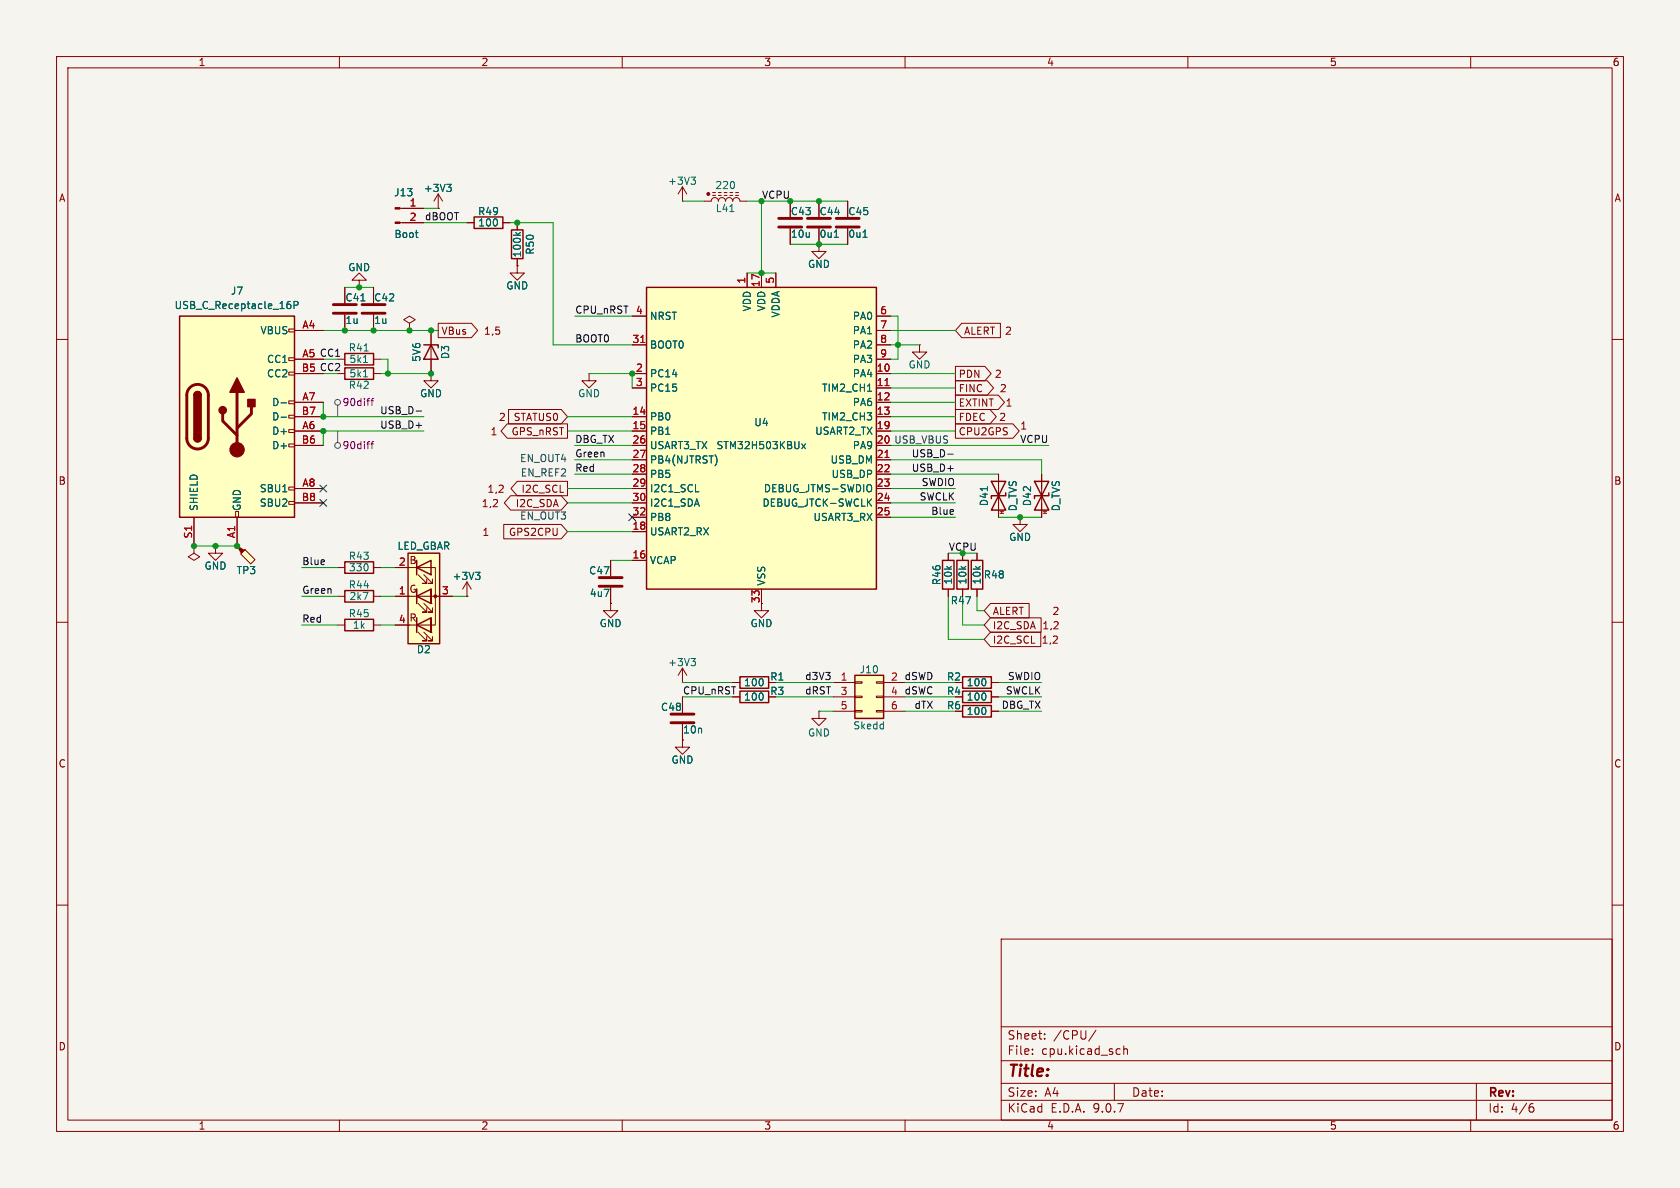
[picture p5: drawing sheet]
<svg xmlns="http://www.w3.org/2000/svg" width="297mm" height="210mm" viewBox="0 0 297 210" stroke-linecap="round" stroke-linejoin="round" font-family="sans-serif">
<path d="M0 0h297v210h-297z" fill="#f5f4ef" stroke="#f5f4ef" stroke-width=".18"/>
<g fill="none" stroke="#840000" stroke-width=".18">
<path d="M10 10h277v190h-277zM12 12h273v186h-273zM60 10v2M110 10v2M160 10v2M210 10v2M260 10v2M10 60h2M285 60h2M38.1 96.5v1.3h1.3l-1.3 1.3-1.3-1.3h1.3M38.1 96.5h.1M10 110h2"/>
<path d="M120.6 118.1l-.7 1.3M120.6 118.1l.8 1.3M120.6 118.1v2.6M285 110h2M120.6 130.8v1.3h-1.2l1.2 1.3 1.3-1.3h-1.3M120.6 130.8h.1M120.6 120.7h.1M129.5 123.2h1.3M129.5 120.7h1.3M168.9 123.2h1.3M168.9 120.7h1.3M168.9 125.7h1.3"/>
<path d="M175.3 123.2h1.2M175.3 120.7h1.2M175.3 125.7h1.2M10 160h2M177 166h108v32h-108zM285 160h2M60 198v2M110 198v2M160 198v2M177 194.5h108M177 191.5h108M177 187.5h108"/>
<path d="M177 181.5h108M182.5 186.3v.1M182.5 185.5v.1M184.7 183.6v.1M184.7 182.8v.1M193.7 182.1l-1.2 2M197 191.5v3M197.9 185.4l.1 .1M198 186.3l-.1 .1M198.7 184.9v1.5M198.7 185.5l.2-.1 .3 .1 .1 .9M210 198v2"/>
<path d="M260 198v2M261 191.5v6.5M270.6 195.7h.4l.2 .3-.1 .5-.5 .1M271 195.1l-.4 .1"/>
</g>
<path d="M130.8 119.6h5.1v2.1h-5.1zM170.2 119.6h5.1v2.1h-5.1zM130.8 122.2h5.1v2h-5.1zM170.2 124.7h5.1v2h-5.1zM170.2 122.2h5.1v2h-5.1z" fill="none" stroke="#840000" stroke-width=".25"/>
<path d="M122.2 116.4h.7l-.4 .5M122.7 116.9l.2 .2v.3l-.2 .3" fill="none" stroke="#006464" stroke-width=".18"/>
<path d="M151.1 119.4h5.1v7.6h-5.1z" fill="#ffffc2"/>
<path d="M151.1 119.4h5.1v7.6h-5.1z" fill="none" stroke="#840000" stroke-width=".25"/>
<g fill="none" stroke="#840000" stroke-width=".18">
<path d="M34.3 96.5v1.3l1 .6-1 .7-1-.7 1-.6M34.3 96.5h.1M134.6 106.7v1.3h1.3l-1.3 1.2-1.3-1.2h1.3M144.8 125.7v1.3h1.2l-1.2 1.3-1.3-1.3h1.3M144.8 125.7h.1M147.3 120.7h3.8M147.3 123.2h3.8M147.3 125.7h3.8M151.1 120.5h1.3v.3h-1.3zM151.1 123.1h1.3v.2h-1.3zM151.1 125.6h1.3v.3h-1.3zM154.9 120.5h1.3v.3h-1.3z"/>
<path d="M154.9 123.1h1.3v.2h-1.3zM154.9 125.6h1.3v.3h-1.3zM156.2 120.7h3.8M156.2 123.2h3.8M156.2 125.7h3.8"/>
</g>
<path d="M43.3 97.2l1.8 1.7-.8 .8-1.8-1.8z" fill="#ffffc2"/>
<path d="M41.9 96.5l1.3 .8-.5 .5z" fill="#840000" stroke="#840000" stroke-width=".18"/>
<path d="M41.9 96.5h.1M43.3 97.2l1.8 1.7-.8 .8-1.8-1.8zM59.7 105.4h1.3M59.7 110.5h1.3M66 105.4h1.3M66 110.5h1.3" fill="none" stroke="#840000" stroke-width=".18"/>
<path d="M61 104.4h5v2h-5zM61 109.5h5v2h-5z" fill="none" stroke="#840000" stroke-width=".25"/>
<path d="M72.1 97.8h5.6v16h-5.6z" fill="#ffffc2"/>
<path d="M61 65h5v2.1h-5zM61 62.5h5v2h-5zM61 99.3h5v2h-5zM72.1 97.8h5.6v16h-5.6zM73.7 99.1v2.5M73.7 110.5l2.5-1.3v2.6zM73.7 105.4l2.5-1.3v2.6zM73.7 100.3l2.5-1.2v2.5zM73.7 104.1v2.6M73.7 109.2v2.6" fill="none" stroke="#840000" stroke-width=".25"/>
<g fill="none" stroke="#840000" stroke-width=".18">
<path d="M120.6 35.6h.1M120.6 33l.8 1.3M120.6 33l-.7 1.3M120.6 33v2.6M124.5 35.6h1.2a.64 .64 0 0 1 .7-.7 .64 .64 0 0 1 .6 .7 .64 .64 0 0 1 .6-.7 .64 .64 0 0 1 .7 .7 .64 .64 0 0 1 .6-.7 .64 .64 0 0 1 .6 .7 .64 .64 0 0 1 .7-.7 .64 .64 0 0 1 .6 .7h1.3M126 34.5h.5M127 34.5h.5M128 34.5h.5M129 34.5h.5M130 34.5h.6M130 34h.6M59.7 66h1.3"/>
<path d="M59.7 63.5h1.3M66 66h1.3M66 63.5h1.3M104.1 66v1.3h-1.2l1.2 1.3 1.3-1.3h-1.3M104.1 66h.1M162.6 61v1.2h-1.3l1.3 1.3 1.2-1.3h-1.2M162.6 61h.1M59.7 100.3h1.3M66 100.3h1.3M69.8 110.5h2.6M69.8 100.3h2.6M69.8 105.4h2.6"/>
<path d="M73.7 109.2v2.6M73.7 104.1v2.6M73.7 100.3h3.3v10.2h-3.3M73.7 105.4h6.3M73.9 111.8l1.5 1.5h-.7h.7v-.8M73.9 106.7l1.5 1.5h-.7h.7v-.8M73.9 101.6l1.5 1.5h-.7h.7v-.7M74.9 111.8l1.6 1.5h-.8h.8v-.8M74.9 106.7l1.6 1.5h-.8h.8v-.8M74.9 101.6l1.6 1.5h-.8h.8v-.7M76.2 111.8h.1M76.2 109.2v2.6z"/>
<path d="M76.2 106.7h.1M76.2 104.1v2.6z"/>
</g>
<g fill="#840000" stroke="#840000" stroke-width=".18">
<circle cx="77" cy="105.4" r=".25"/>
<circle cx="125.2" cy="34.3" r=".25"/>
</g>
<path d="M122.2 31.3h.7l-.4 .5M122.7 31.8l.2 .2v.3l-.2 .3M129 37.4h.8M64.3 66.6h.7M64.3 64.1h.7M64.4 62h.7" fill="none" stroke="#006464" stroke-width=".18"/>
<path d="M31.7 55.9h20.4v35.5h-20.4z" fill="#ffffc2"/>
<g fill="none" stroke="#840000" stroke-width=".18">
<path d="M70.7 36.8h4.2M70.7 39.4h4.2M77.5 36.8h.1M77.5 34.3l.7 1.3M77.5 34.3l-.8 1.3M77.5 34.3v2.5M82.5 39.4h1.3M88.9 39.4h1.3M91.4 39.4v1.2M139.7 35.6v2.8M144.8 35.6v2.8M149.9 35.6v2.8"/>
<path d="M51.1 58.2h1v.5h-1zM52.1 58.4h5M61 50.8v2.8M61 55.6v2.8M63.5 49.5h1.3l-1.3-1.2-1.3 1.2h1.3v1.3M63.5 50.8h.1M66 50.8v2.8M66 55.6v2.8M72.4 57.2l1-.7-1-.6-1 .6 1 .7v1.2M72.4 58.4h.1M76.2 58.4v7.6M91.4 47v1.3h-1.2l1.2 1.2 1.3-1.2h-1.3"/>
<path d="M91.4 47h.1M91.4 45.7v1.3M139.7 40.4v2.8M144.8 43.2v1.3h-1.3l1.3 1.2 1.2-1.2h-1.2M144.8 43.2h.1M144.8 40.4v2.8M149.9 40.4v2.8M51.1 63.2h1v.6h-1zM51.1 65.8h1v.5h-1zM51.1 70.9h1v.5h-1zM51.1 73.4h1v.5h-1zM51.1 75.9h1v.6h-1z"/>
<path d="M51.1 78.5h1v.5h-1zM52.1 63.5h5M52.1 66h5M52.1 71.1h5M52.1 73.7h5M52.1 76.2h5M52.1 78.7h5M76.2 66v1.3h1.3l-1.3 1.3-1.3-1.3h1.3M76.2 66h.1M34.3 91.4v5.1M41.7 90.4h.5v1h-.5zM41.9 91.4v5.1"/>
<path d="M51.1 86.1h1v.5h-1zM51.1 88.6h1v.6h-1zM52.1 86.4h5M52.1 88.9h5M107.9 99.1v2.8M167.6 97.8v1.3M170.2 97.8v1.3M172.7 97.8v1.3M176.5 83.8v7.6M180.3 91.4v1.3h-1.2l1.2 1.3 1.3-1.3h-1.3M180.3 91.4h.1M184.1 83.8v7.6"/>
<path d="M82.5 105.4h.1M82.5 102.9l.8 1.2M82.5 102.9l-.7 1.2M82.5 102.9v2.5M107.9 106.7v1.3h1.3l-1.3 1.2-1.2-1.2h1.2M107.9 106.7h.1M107.9 103.9v2.8M167.6 104.1v1.3M170.2 104.1v1.3M172.7 104.1v1.3M120.6 123.2v2.8M120.6 128v2.8"/>
</g>
<g fill="none" stroke="#840000" stroke-width=".25">
<path d="M83.8 38.4h5.1v2h-5.1zM31.7 55.9h20.4v35.5h-20.4zM90.4 40.6h2.1v5.1h-2.1zM34.3 69.9a.64 .64 0 0 1 .6-.7 .64 .64 0 0 1 .7 .7M34.3 77.5a.64 .64 0 0 0 .6 .6 .64 .64 0 0 0 .7-.6M74.9 61h2.6v.5M76.2 61l1.3 2.5h-2.6zM166.6 99.1h2.1v5h-2.1zM169.2 99.1h2v5h-2zM171.7 99.1h2v5h-2zM175.3 85.1h2.5l-2.5 5.1h2.5zM177.8 87.1v.5h-2.5v.5"/>
<path d="M182.9 85.1h2.5l-2.5 5.1h2.5zM185.4 87.1v.5h-2.5v.5"/>
</g>
<g fill="none" stroke="#840000" stroke-width=".51">
<path d="M137.7 38.6h4M142.7 38.6h4.1M147.8 38.6h4.1M58.9 53.8h4.1M58.9 55.4h4.1M64 53.8h4.1M64 55.4h4.1M137.7 40.1h4M142.7 40.1h4.1M147.8 40.1h4.1M33.6 68.5a1.9 1.9 0 0 1 2-.4 1.9 1.9 0 0 1 1.2 1.8v7.6a1.91 1.91 0 0 1-1.9 1.9 1.91 1.91 0 0 1-1.9-1.9v-7.8l.2-.6zM39.4 73.2v1.2l2.5 2.6"/>
<path d="M41.9 69.3v10.2M44.4 71.9v1.3l-2.5 2.5M105.9 102.1h4.1M105.9 103.6h4.1M118.6 126.2h4.1M118.6 127.8h4.1"/>
</g>
<g fill="#840000" stroke="#840000" stroke-width=".25">
<path d="M34.3 69.9h1.3v7.6h-1.3z"/>
<path d="M34.5 69.4a.64 .64 0 0 1 .7-.1 .64 .64 0 0 1 .4 .6h-1.3z"/>
<path d="M34.3 77.5h1.3a.64 .64 0 0 1-.7 .6 .64 .64 0 0 1-.6-.6z"/>
<path d="M41.9 66.8l1.3 2.5h-2.6z"/>
<path d="M43.8 70.6h1.3v1.3h-1.3z"/>
<circle cx="39.4" cy="72.5" r=".63"/>
</g>
<g fill="#840000" stroke="#840000" stroke-width=".18">
<path d="M69.8 36.7h.9v.3h-.9z"/>
<path d="M69.8 39.2h.9v.3h-.9z"/>
<circle cx="41.9" cy="79.5" r="1.27"/>
</g>
<g fill="none" stroke="#006464" stroke-width=".18">
<path d="M79 32.6h.8l-.5 .5M79.5 33.1l.3 .2v.3l-.3 .3M51 53.8h.2l.2 .2v.4l-.4 .2M51.1 53.3h.2M52 53.9h.6l.1-.2-.1-.3-.6-.1v1.3M63.8 53.2h.7M73.4 41.1h.5M73.8 42h.1M91.2 41.1l.5 .5M92 41.1l-.5 .4M147.5 41.9h.7M152.6 41.9h.7"/>
<path d="M49.7 71.2h1M49.7 73.8h1M174.6 86v.8M84.1 101.2h.7l-.4 .4M84.6 101.6l.2 .3v.3l-.2 .2"/>
</g>
<path d="M114.3 50.8h40.6v53.3h-40.6z" fill="#ffffc2"/>
<path d="M114.3 50.8h40.6v53.3h-40.6z" fill="none" stroke="#840000" stroke-width=".25"/>
<g fill="none" stroke="#840000" stroke-width=".18">
<path d="M71.1 39.4h3.8M71.1 36.8h3.8M77.5 36.8h.1M82.5 39.4h1.3M88.9 39.4h1.3M91.4 39.4v1.2M139.7 35.6v2.8M144.8 35.6v2.8M149.9 35.6v2.8M52.1 58.4h5M61 50.8v2.8M61 55.6v2.8"/>
<path d="M63.5 50.8h.1M66 50.8v2.8M66 55.6v2.8M72.4 58.4h.1M76.2 58.4v2.6M77.5 57.1h5.8l1.2 1.3-1.2 1.3h-5.8zM91.4 47h.1M91.4 45.7v1.3M111.8 55.9h2.5M132.1 48.3v2.5M134.6 48.3v2.5M137.2 48.3v2.5"/>
<path d="M139.7 40.4v2.8M144.8 43.2h.1M144.8 40.4v2.8M149.9 40.4v2.8M154.9 55.9h2.6M154.9 58.4h2.6M170 57.1h6.9v2.6h-6.9l-1.1-1.3zM52.1 66h5M52.1 73.7h5M52.1 76.2h5M52.1 78.7h5M52.1 63.5h5"/>
<path d="M52.1 71.1h5M76.2 66h.1M76.2 63.5v2.5M89.7 74.9h10.6v2.6h-10.6l-1.1-1.3zM89.9 72.4h9.3l1.1 1.3-1.1 1.2h-9.3zM111.8 61h2.5M111.8 66h2.5M111.8 68.6h2.5M111.8 73.7h2.5M111.8 76.2h2.5M111.8 78.7h2.5M154.9 61h2.6"/>
<path d="M154.9 66h2.6M154.9 68.6h2.6M154.9 73.7h2.6M154.9 76.2h2.6M154.9 63.5h2.6M154.9 71.1h2.6M168.9 64.8h5.2l1.1 1.2-1.1 1.3h-5.2zM168.9 72.4h6.1l1.1 1.3-1.1 1.2h-6.1zM168.9 69.8h7.6l1.1 1.3-1.1 1.3h-7.6zM168.9 74.9h10.2l1.1 1.3-1.1 1.3h-10.2zM168.9 67.3h5.6l1.1 1.3-1.1 1.3h-5.6zM34.3 96.5h.1"/>
<path d="M34.3 91.4v5.1M38.1 96.5h.1M41.9 96.5h.1M41.9 91.4v5.1M52.1 86.4h5M52.1 88.9h5M89.1 92.7h10.1l1.1 1.3-1.1 1.3h-10.1zM90.3 87.6h8.9l1.1 1.3-1.1 1.3h-8.9l-1.1-1.3zM91.4 85.1h8.9v2.5h-8.9l-1.1-1.2zM107.9 99.1v2.8M111.8 81.3h2.5M111.8 83.8h2.5"/>
<path d="M111.8 86.4h2.5M111.8 88.9h2.5M111.8 91.4h2.5M111.8 94h2.5M111.8 99.1h2.5M154.9 81.3h2.6M154.9 83.8h2.6M154.9 86.4h2.6M154.9 88.9h2.6M154.9 91.4h2.6M167.6 97.8v1.3M170.2 97.8v1.3"/>
<path d="M172.7 97.8v1.3M176.5 83.8v2.6M176.5 88.9v2.5M180.3 91.4h.1M184.1 83.8v2.6M184.1 88.9v2.5M69.8 110.5h2.6M69.8 105.4h2.6M69.8 100.3h2.6M77.5 105.4h2.5M82.5 105.4h.1M107.9 106.7h.1"/>
<path d="M107.9 103.9v2.8M134.6 104.1v2.6M167.6 104.1v1.3M170.2 104.1v1.3M172.7 104.1v1.3M175.1 106.7h6.8v2.5h-6.8l-1.1-1.2zM175.1 111.8h8.9v2.5h-8.9l-1.1-1.3zM175.1 109.2h9v2.6h-9l-1.1-1.3zM120.6 130.8h.1M120.6 123.2v2.8M120.6 128v2.8M129.5 120.7h1.3"/>
<path d="M129.5 123.2h1.3M168.9 120.7h1.3M168.9 123.2h1.3M168.9 125.7h1.3M175.3 120.7h1.2M175.3 123.2h1.2M175.3 125.7h1.2"/>
</g>
<path d="M113.3 60.5h.7M156.5 68.2h.7M156.5 80.9h.7" fill="none" stroke="#a90000" stroke-width=".18"/>
<g fill="none" stroke="#006464" stroke-width=".18">
<path d="M79 32.6h.8l-.5 .5M79.5 33.1l.3 .2v.3l-.3 .3M51 53.8h.2l.2 .2v.4l-.4 .2M51.1 53.3h.2M52 53.9h.6l.1-.2-.1-.3-.6-.1v1.3M63.8 53.2h.7M73.4 41.1h.5M73.8 42h.1M91.2 41.1l.5 .5M92 41.1l-.5 .4M147.5 41.9h.7M152.6 41.9h.7"/>
<path d="M49.7 71.2h1M49.7 73.8h1M141.7 78.5l.7 .8M142.4 78.5l-.7 .8M153.4 69.2h.7M123 86.9h.6M126.6 80.7l.2 .6-.2 .8M153.5 88.8l.6 .7M153.9 85.7a.9 .9 0 0 1 0 1.2M154.1 88.2l-.7 .7M174.6 86v.8M84.1 101.2h.7l-.4 .4"/>
<path d="M84.6 101.6l.2 .3v.3l-.2 .2"/>
</g>
<g fill="none" stroke="#484848" stroke-width=".18">
<path d="M59.7 71.6v2.1M59.7 76.2v2"/>
<circle cx="59.7" cy="71.1" r=".51"/>
<circle cx="59.7" cy="78.7" r=".51"/>
</g>
<path d="M65.6 70.9h.5M65.6 78.5h.5M66.1 70.4l-.3 .2v1.1M66.1 78l-.3 .2v1.1" fill="none" stroke="#840084" stroke-width=".18"/>
<path d="M73.6 72.7h.9M167.5 80.3h1" fill="none" stroke="#0f0f0f" stroke-width=".18"/>
<g fill="none" stroke="#009600" stroke-width=".18">
<path d="M74.9 39.4h7.6M74.9 36.8h2.6M90.2 39.4h7.6v21.6h14M120.6 35.6h3.9M132.1 35.6h17.8M134.6 35.6v12.7M57.1 58.4h20.4M61 50.8h5M101.6 55.9h10.2M132.1 48.3h5.1M139.7 43.2h10.2M157.5 58.4h11.4"/>
<path d="M157.5 55.9h1.2v7.6h-1.2M57.1 71.1v2.6h17.8M67.3 66h8.9M67.3 63.5h1.3v2.5M74.9 76.2h-17.8v2.5M100.3 76.2h11.5M100.3 73.7h11.5M101.6 78.7h10.2M104.1 66h7.7v2.6M157.5 78.7h27.9M157.5 61h5.1M157.5 76.2h11.4"/>
<path d="M157.5 73.7h11.4M157.5 66h11.4M157.5 71.1h11.4M157.5 68.6h11.4M34.3 96.5h7.6M100.3 86.4h11.5M100.3 88.9h11.5M100.3 94h11.5M101.6 81.3h10.2M101.6 83.8h10.2M107.9 99.1h3.9M157.5 81.3h26.6v2.5"/>
<path d="M157.5 86.4h11.4M157.5 88.9h11.4M157.5 83.8h19M157.5 91.4h11.4M176.5 91.4h7.6M53.3 105.4h6.4M53.3 110.5h6.4M53.3 100.3h6.4M67.3 105.4h2.5M67.3 110.5h2.5M67.3 100.3h2.5M80 105.4h2.5"/>
<path d="M167.6 105.4v7.6h6.4M170.2 105.4v5.1h3.8M172.7 105.4v2.6h1.3M120.6 123.2h8.9M120.6 120.7h8.9M137.2 123.2h10.1M137.2 120.7h10.1M144.8 125.7h2.5M160 123.2h8.9M160 125.7h8.9M160 120.7h8.9M176.5 123.2h7.6"/>
<path d="M176.5 125.7h7.6M176.5 120.7h7.6"/>
</g>
<path d="M56.5 88.3l1.3 1.2M56.5 85.8l1.3 1.2M57.8 88.3l-1.3 1.2M57.8 85.8l-1.3 1.2M111.2 90.8l1.2 1.2M112.4 90.8l-1.2 1.2" fill="none" stroke="#000084" stroke-width=".18"/>
<g fill="#009600" stroke="#009600" stroke-width=".18">
<circle cx="72.4" cy="58.4" r=".46"/>
<circle cx="76.2" cy="58.4" r=".46"/>
<circle cx="91.4" cy="39.4" r=".46"/>
<circle cx="144.8" cy="35.6" r=".46"/>
<circle cx="134.6" cy="35.6" r=".46"/>
<circle cx="134.6" cy="48.3" r=".46"/>
<circle cx="144.8" cy="43.2" r=".46"/>
<circle cx="139.7" cy="35.6" r=".46"/>
<circle cx="158.7" cy="61" r=".46"/>
<circle cx="38.1" cy="96.5" r=".46"/>
<circle cx="41.9" cy="96.5" r=".46"/>
<circle cx="34.3" cy="96.5" r=".46"/>
<circle cx="180.3" cy="91.4" r=".46"/>
<circle cx="170.2" cy="97.8" r=".46"/>
<circle cx="111.8" cy="66" r=".46"/>
<circle cx="66" cy="58.4" r=".46"/>
<circle cx="68.6" cy="66" r=".46"/>
<circle cx="76.2" cy="66" r=".46"/>
<circle cx="57.1" cy="76.2" r=".46"/>
<circle cx="63.5" cy="50.8" r=".46"/>
<circle cx="61" cy="58.4" r=".46"/>
<circle cx="57.1" cy="73.7" r=".46"/>
</g>
<text font-size="2.8" fill="#840000" x="178" y="190.9">Title:</text>
<g font-size="2.1" fill="#840000">
<text x="178" y="184">Sheet:</text>
<text x="186.2" y="184">/CPU/</text>
<text x="178" y="186.7">File:</text>
<text x="184.1" y="186.7">cpu.kicad_sch</text>
<text x="178" y="196.9">KiCad</text>
<text x="178" y="194.1">Size:</text>
<text x="184.7" y="194.1">A4</text>
<text x="185.7" y="196.9">E.D.A.</text>
<text x="193.3" y="196.9">9.0.7</text>
<text x="200" y="194.1">Date:</text>
<text x="263" y="194.3">Rev:</text>
<text x="263" y="196.9">Id:</text>
<text x="267.1" y="196.9">4/6</text>
</g>
<g font-size="1.8" fill="#840000">
<text x="35" y="11.9">1</text>
<text x="85" y="11.9">2</text>
<text x="135" y="11.9">3</text>
<text x="185" y="11.9">4</text>
<text x="235" y="11.9">5</text>
<text x="285" y="11.9">6</text>
<text x="10.3" y="35.9">A</text>
<text x="285.3" y="35.9">A</text>
<text x="77.9" y="59.4">VBus</text>
<text x="85.5" y="59.4">1,5</text>
<text x="170.3" y="59.4">ALERT</text>
<text x="177.6" y="59.4">2</text>
<text x="169.4" y="67">PDN</text>
<text x="169.4" y="69.5">FINC</text>
<text x="175.8" y="67">2</text>
<text x="176.7" y="69.5">2</text>
<text x="86.6" y="77.2">1</text>
<text x="88.1" y="74.6">2</text>
<text x="90.3" y="77.2">GPS_nRST</text>
<text x="90.7" y="74.6">STATUS0</text>
<text x="169.4" y="74.6">FDEC</text>
<text x="169.4" y="72.1">EXTINT</text>
<text x="169.4" y="77.2">CPU2GPS</text>
<text x="176.5" y="74.6">2</text>
<text x="177.7" y="72.1">1</text>
<text x="180.3" y="76.1">1</text>
<text x="154.9" y="78.5">20 USB_VBUS</text>
<text x="10.3" y="85.9">B</text>
<text x="85.1" y="89.9">1,2</text>
<text x="86.1" y="87.3">1,2</text>
<text x="92.1" y="87.3">I2C_SCL</text>
<text x="285.3" y="85.9">B</text>
<text x="85.2" y="94.9">1</text>
<text x="89.9" y="94.9">GPS2CPU</text>
<text x="72.3" y="99.9">B</text>
<text x="72.3" y="105">G</text>
<text x="134.4" y="106.7" transform="rotate(-90 134.4 106.7)">33</text>
<text x="72.3" y="110.1">R</text>
<text x="175.4" y="108.9">ALERT</text>
<text x="175.4" y="114">I2C_SCL</text>
<text x="175.4" y="111.4">I2C_SDA</text>
<text x="184.1" y="114">1,2</text>
<text x="184.2" y="111.4">1,2</text>
<text x="186" y="108.9">2</text>
<text x="136.1" y="123">R3</text>
<text x="136.1" y="120.5">R1</text>
<text x="10.3" y="135.9">C</text>
<text x="285.3" y="135.9">C</text>
<text x="10.3" y="185.9">D</text>
<text x="285.3" y="185.9">D</text>
<text x="35" y="199.9">1</text>
<text x="85" y="199.9">2</text>
<text x="135" y="199.9">3</text>
<text x="185" y="199.9">4</text>
<text x="235" y="199.9">5</text>
<text x="285" y="199.9">6</text>
</g>
<g font-size="1.8" fill="#006464">
<text x="69.6" y="34.9">J13</text>
<text x="74.8" y="34.1">+3V3</text>
<text x="118" y="32.9">+3V3</text>
<text x="126.4" y="33.6">220</text>
<text x="84.4" y="38.2">R49</text>
<text x="84.4" y="40.2">100</text>
<text x="126.4" y="37.7">L41</text>
<text x="139.7" y="38.2">C43</text>
<text x="144.8" y="38.2">C44</text>
<text x="149.9" y="38.2">C45</text>
<text x="69.6" y="42.3">Boot</text>
<text x="92.3" y="45.6" transform="rotate(-90 92.3 45.6)">100k</text>
<text x="94.6" y="45.1" transform="rotate(-90 94.6 45.1)">R50</text>
<text x="139.7" y="42.2">10u</text>
<text x="142.7" y="47.6">GND</text>
<text x="144.8" y="42.2">0u1</text>
<text x="149.9" y="42.2">0u1</text>
<text x="40.7" y="52.3">J7</text>
<text x="61" y="53.5">C41</text>
<text x="61.5" y="48.1">GND</text>
<text x="66" y="53.5">C42</text>
<text x="89.4" y="51.4">GND</text>
<text x="30.8" y="54.8">USB_C_Receptacle_16P</text>
<text x="46" y="59.3">VBUS</text>
<text x="61" y="57.5">1u</text>
<text x="66" y="57.5">1u</text>
<text x="114.8" y="56.7">NRST</text>
<text x="132.9" y="55.1" transform="rotate(-90 132.9 55.1)">VDD</text>
<text x="135.5" y="55.1" transform="rotate(-90 135.5 55.1)">VDD</text>
<text x="138" y="56.2" transform="rotate(-90 138 56.2)">VDDA</text>
<text x="150.7" y="56.7">PA0</text>
<text x="150.7" y="59.3">PA1</text>
<text x="47.1" y="64.4">CC1</text>
<text x="61.6" y="62.3">R41</text>
<text x="61.7" y="64.4">5k1</text>
<text x="74.5" y="64.1" transform="rotate(-90 74.5 64.1)">5V6</text>
<text x="79.6" y="63.6" transform="rotate(-90 79.6 63.6)">D3</text>
<text x="114.8" y="61.8">BOOT0</text>
<text x="150.7" y="61.8">PA2</text>
<text x="150.7" y="64.4">PA3</text>
<text x="160.5" y="65.3">GND</text>
<text x="47.1" y="66.9">CC2</text>
<text x="48" y="72">D-</text>
<text x="61.6" y="68.9">R42</text>
<text x="61.7" y="66.9">5k1</text>
<text x="74.2" y="70.4">GND</text>
<text x="102.1" y="70.4">GND</text>
<text x="114.8" y="66.9">PC14</text>
<text x="114.8" y="69.4">PC15</text>
<text x="145.2" y="69.4">TIM2_CH1</text>
<text x="150.7" y="66.9">PA4</text>
<text x="150.7" y="72">PA6</text>
<text x="48" y="74.5">D-</text>
<text x="48" y="77.1">D+</text>
<text x="114.8" y="74.5">PB0</text>
<text x="114.8" y="77.1">PB1</text>
<text x="133.2" y="75.5">U4</text>
<text x="144" y="77.1">USART2_TX</text>
<text x="145.2" y="74.5">TIM2_CH3</text>
<text x="48" y="79.6">D+</text>
<text x="114.8" y="79.6">USART3_TX</text>
<text x="114.8" y="82.1">PB4(NJTRST)</text>
<text x="126.6" y="79.6">STM32H503KBUx</text>
<text x="146.7" y="82.1">USB_DM</text>
<text x="150.7" y="79.6">PA9</text>
<text x="45.8" y="87.2">SBU1</text>
<text x="45.8" y="89.8">SBU2</text>
<text x="114.8" y="84.7">PB5</text>
<text x="114.8" y="87.2">I2C1_SCL</text>
<text x="114.8" y="89.8">I2C1_SDA</text>
<text x="134.7" y="89.8">DEBUG_JTCK-SWCLK</text>
<text x="134.9" y="87.2">DEBUG_JTMS-SWDIO</text>
<text x="146.9" y="84.7">USB_DP</text>
<text x="174.9" y="89.6" transform="rotate(-90 174.9 89.6)">D41</text>
<text x="182.5" y="89.6" transform="rotate(-90 182.5 89.6)">D42</text>
<text x="35.2" y="90.4" transform="rotate(-90 35.2 90.4)">SHIELD</text>
<text x="42.8" y="90.4" transform="rotate(-90 42.8 90.4)">GND</text>
<text x="114.8" y="92.3">PB8</text>
<text x="114.8" y="94.8">USART2_RX</text>
<text x="143.7" y="92.3">USART3_RX</text>
<text x="178.3" y="95.8">GND</text>
<text x="179.9" y="90.5" transform="rotate(-90 179.9 90.5)">D_TVS</text>
<text x="187.6" y="90.5" transform="rotate(-90 187.6 90.5)">D_TVS</text>
<text x="36.1" y="100.9">GND</text>
<text x="41.7" y="101.7">TP3</text>
<text x="61.6" y="99.2">R43</text>
<text x="61.6" y="101.2">330</text>
<text x="70.2" y="97.4">LED_GBAR</text>
<text x="104" y="101.7">C47</text>
<text x="114.8" y="99.9">VCAP</text>
<text x="61.6" y="104.2">R44</text>
<text x="61.7" y="106.3">2k7</text>
<text x="79.9" y="102.7">+3V3</text>
<text x="104.2" y="105.7">4u7</text>
<text x="135.5" y="103.6" transform="rotate(-90 135.5 103.6)">VSS</text>
<text x="166.5" y="103.5" transform="rotate(-90 166.5 103.5)">R46</text>
<text x="168" y="107">R47</text>
<text x="168.5" y="103.4" transform="rotate(-90 168.5 103.4)">10k</text>
<text x="171" y="103.4" transform="rotate(-90 171 103.4)">10k</text>
<text x="173.6" y="103.4" transform="rotate(-90 173.6 103.4)">10k</text>
<text x="173.8" y="102.5">R48</text>
<text x="61.6" y="109.3">R45</text>
<text x="62.3" y="111.4">1k</text>
<text x="105.9" y="111.1">GND</text>
<text x="132.6" y="111.1">GND</text>
<text x="73.6" y="115.7">D2</text>
<text x="118" y="118">+3V3</text>
<text x="151.9" y="119.2">J10</text>
<text x="116.7" y="125.9">C48</text>
<text x="131.4" y="124.1">100</text>
<text x="131.4" y="121.5">100</text>
<text x="167.3" y="125.6">R6</text>
<text x="167.3" y="123">R4</text>
<text x="167.3" y="120.5">R2</text>
<text x="170.8" y="124.1">100</text>
<text x="170.8" y="121.5">100</text>
<text x="120.7" y="129.9">10n</text>
<text x="142.7" y="130.4">GND</text>
<text x="150.8" y="129.1">Skedd</text>
<text x="170.8" y="126.6">100</text>
<text x="118.6" y="135.2">GND</text>
</g>
<g font-size="1.8" fill="#0f0f0f">
<text x="134.6" y="35.2">VCPU</text>
<text x="75" y="39">dBOOT</text>
<text x="101.6" y="55.5">CPU_nRST</text>
<text x="101.6" y="60.6">BOOT0</text>
<text x="67.1" y="73.3">USB_D-</text>
<text x="67.1" y="75.9">USB_D+</text>
<text x="101.6" y="83.5">Red</text>
<text x="101.6" y="80.9">Green</text>
<text x="101.6" y="78.4">DBG_TX</text>
<text x="161.1" y="83.5">USB_D+</text>
<text x="161.1" y="80.9">USB_D-</text>
<text x="180.3" y="78.4">VCPU</text>
<text x="162.5" y="88.6">SWCLK</text>
<text x="162.8" y="86">SWDIO</text>
<text x="164.5" y="91.1">Blue</text>
<text x="53.3" y="100">Blue</text>
<text x="53.3" y="105.1">Green</text>
<text x="53.3" y="110.1">Red</text>
<text x="120.6" y="122.8">CPU_nRST</text>
<text x="142.2" y="120.3">d3V3</text>
<text x="142.2" y="122.8">dRST</text>
<text x="159.8" y="122.8">dSWC</text>
<text x="159.8" y="120.3">dSWD</text>
<text x="161.6" y="125.4">dTX</text>
<text x="177" y="125.4">DBG_TX</text>
<text x="177.7" y="122.8">SWCLK</text>
<text x="178.1" y="120.3">SWDIO</text>
</g>
<g font-size="1.8" fill="#a90000">
<text x="72.3" y="36.6">1</text>
<text x="72.3" y="39.1">2</text>
<text x="131.8" y="50.2" transform="rotate(-90 131.8 50.2)">1</text>
<text x="134.4" y="50.8" transform="rotate(-90 134.4 50.8)">17</text>
<text x="136.9" y="50.2" transform="rotate(-90 136.9 50.2)">5</text>
<text x="53.4" y="58.2">A4</text>
<text x="112.3" y="55.6">4</text>
<text x="155.5" y="55.6">6</text>
<text x="155.5" y="58.2">7</text>
<text x="53.3" y="65.8">B5</text>
<text x="53.4" y="63.2">A5</text>
<text x="111.7" y="60.7">31</text>
<text x="112.3" y="65.8">2</text>
<text x="154.9" y="65.8">10</text>
<text x="155.5" y="60.7">8</text>
<text x="155.5" y="63.2">9</text>
<text x="53.4" y="70.9">A7</text>
<text x="112.3" y="68.3">3</text>
<text x="154.9" y="68.3">11</text>
<text x="154.9" y="70.9">12</text>
<text x="53.3" y="73.4">B7</text>
<text x="53.4" y="75.9">A6</text>
<text x="111.7" y="73.4">14</text>
<text x="111.7" y="75.9">15</text>
<text x="154.9" y="73.4">13</text>
<text x="154.9" y="75.9">19</text>
<text x="53.3" y="78.5">B6</text>
<text x="111.7" y="78.5">26</text>
<text x="111.7" y="81">27</text>
<text x="111.7" y="83.6">28</text>
<text x="154.9" y="81">21</text>
<text x="154.9" y="83.6">22</text>
<text x="154.9" y="78.5">20</text>
<text x="53.3" y="88.6">B8</text>
<text x="53.4" y="86.1">A8</text>
<text x="111.7" y="86.1">29</text>
<text x="111.7" y="88.6">30</text>
<text x="154.9" y="86.1">23</text>
<text x="154.9" y="88.6">24</text>
<text x="34" y="95.3" transform="rotate(-90 34 95.3)">S1</text>
<text x="41.7" y="95.2" transform="rotate(-90 41.7 95.2)">A1</text>
<text x="111.7" y="91.2">32</text>
<text x="111.7" y="93.7">18</text>
<text x="154.9" y="91.2">25</text>
<text x="70.4" y="100.1">2</text>
<text x="111.7" y="98.8">16</text>
<text x="70.4" y="105.2">1</text>
<text x="78" y="105.2">3</text>
<text x="70.4" y="110.2">4</text>
<text x="148.5" y="120.4">1</text>
<text x="148.5" y="122.9">3</text>
<text x="148.5" y="125.5">5</text>
<text x="157.4" y="120.4">2</text>
<text x="157.4" y="122.9">4</text>
<text x="157.4" y="125.5">6</text>
</g>
<g font-size="1.8" fill="#009600">
<text x="53.3" y="65.8">B5 CC2</text>
<text x="53.4" y="63.2">A5 CC1</text>
<text x="167.6" y="97.4">VCPU</text>
</g>
<g font-size="1.8" fill="#840084">
<text x="60.5" y="72">90diff</text>
<text x="60.5" y="79.6">90diff</text>
</g>
<g font-size="1.8" fill="#0000c2">
<text x="91.8" y="81.9">EN_OUT4</text>
<text x="91.1" y="89.9">I2C_SDA</text>
<text x="92" y="84.4">EN_REF2</text>
<text x="91.8" y="92.1">EN_OUT3</text>
</g>
<g font-size=".9" fill="#840000">
<text x="177.7" y="91.1" transform="rotate(-90 177.7 91.1)">H</text>
<text x="185.3" y="91.1" transform="rotate(-90 185.3 91.1)">H</text>
</g>
</svg>
